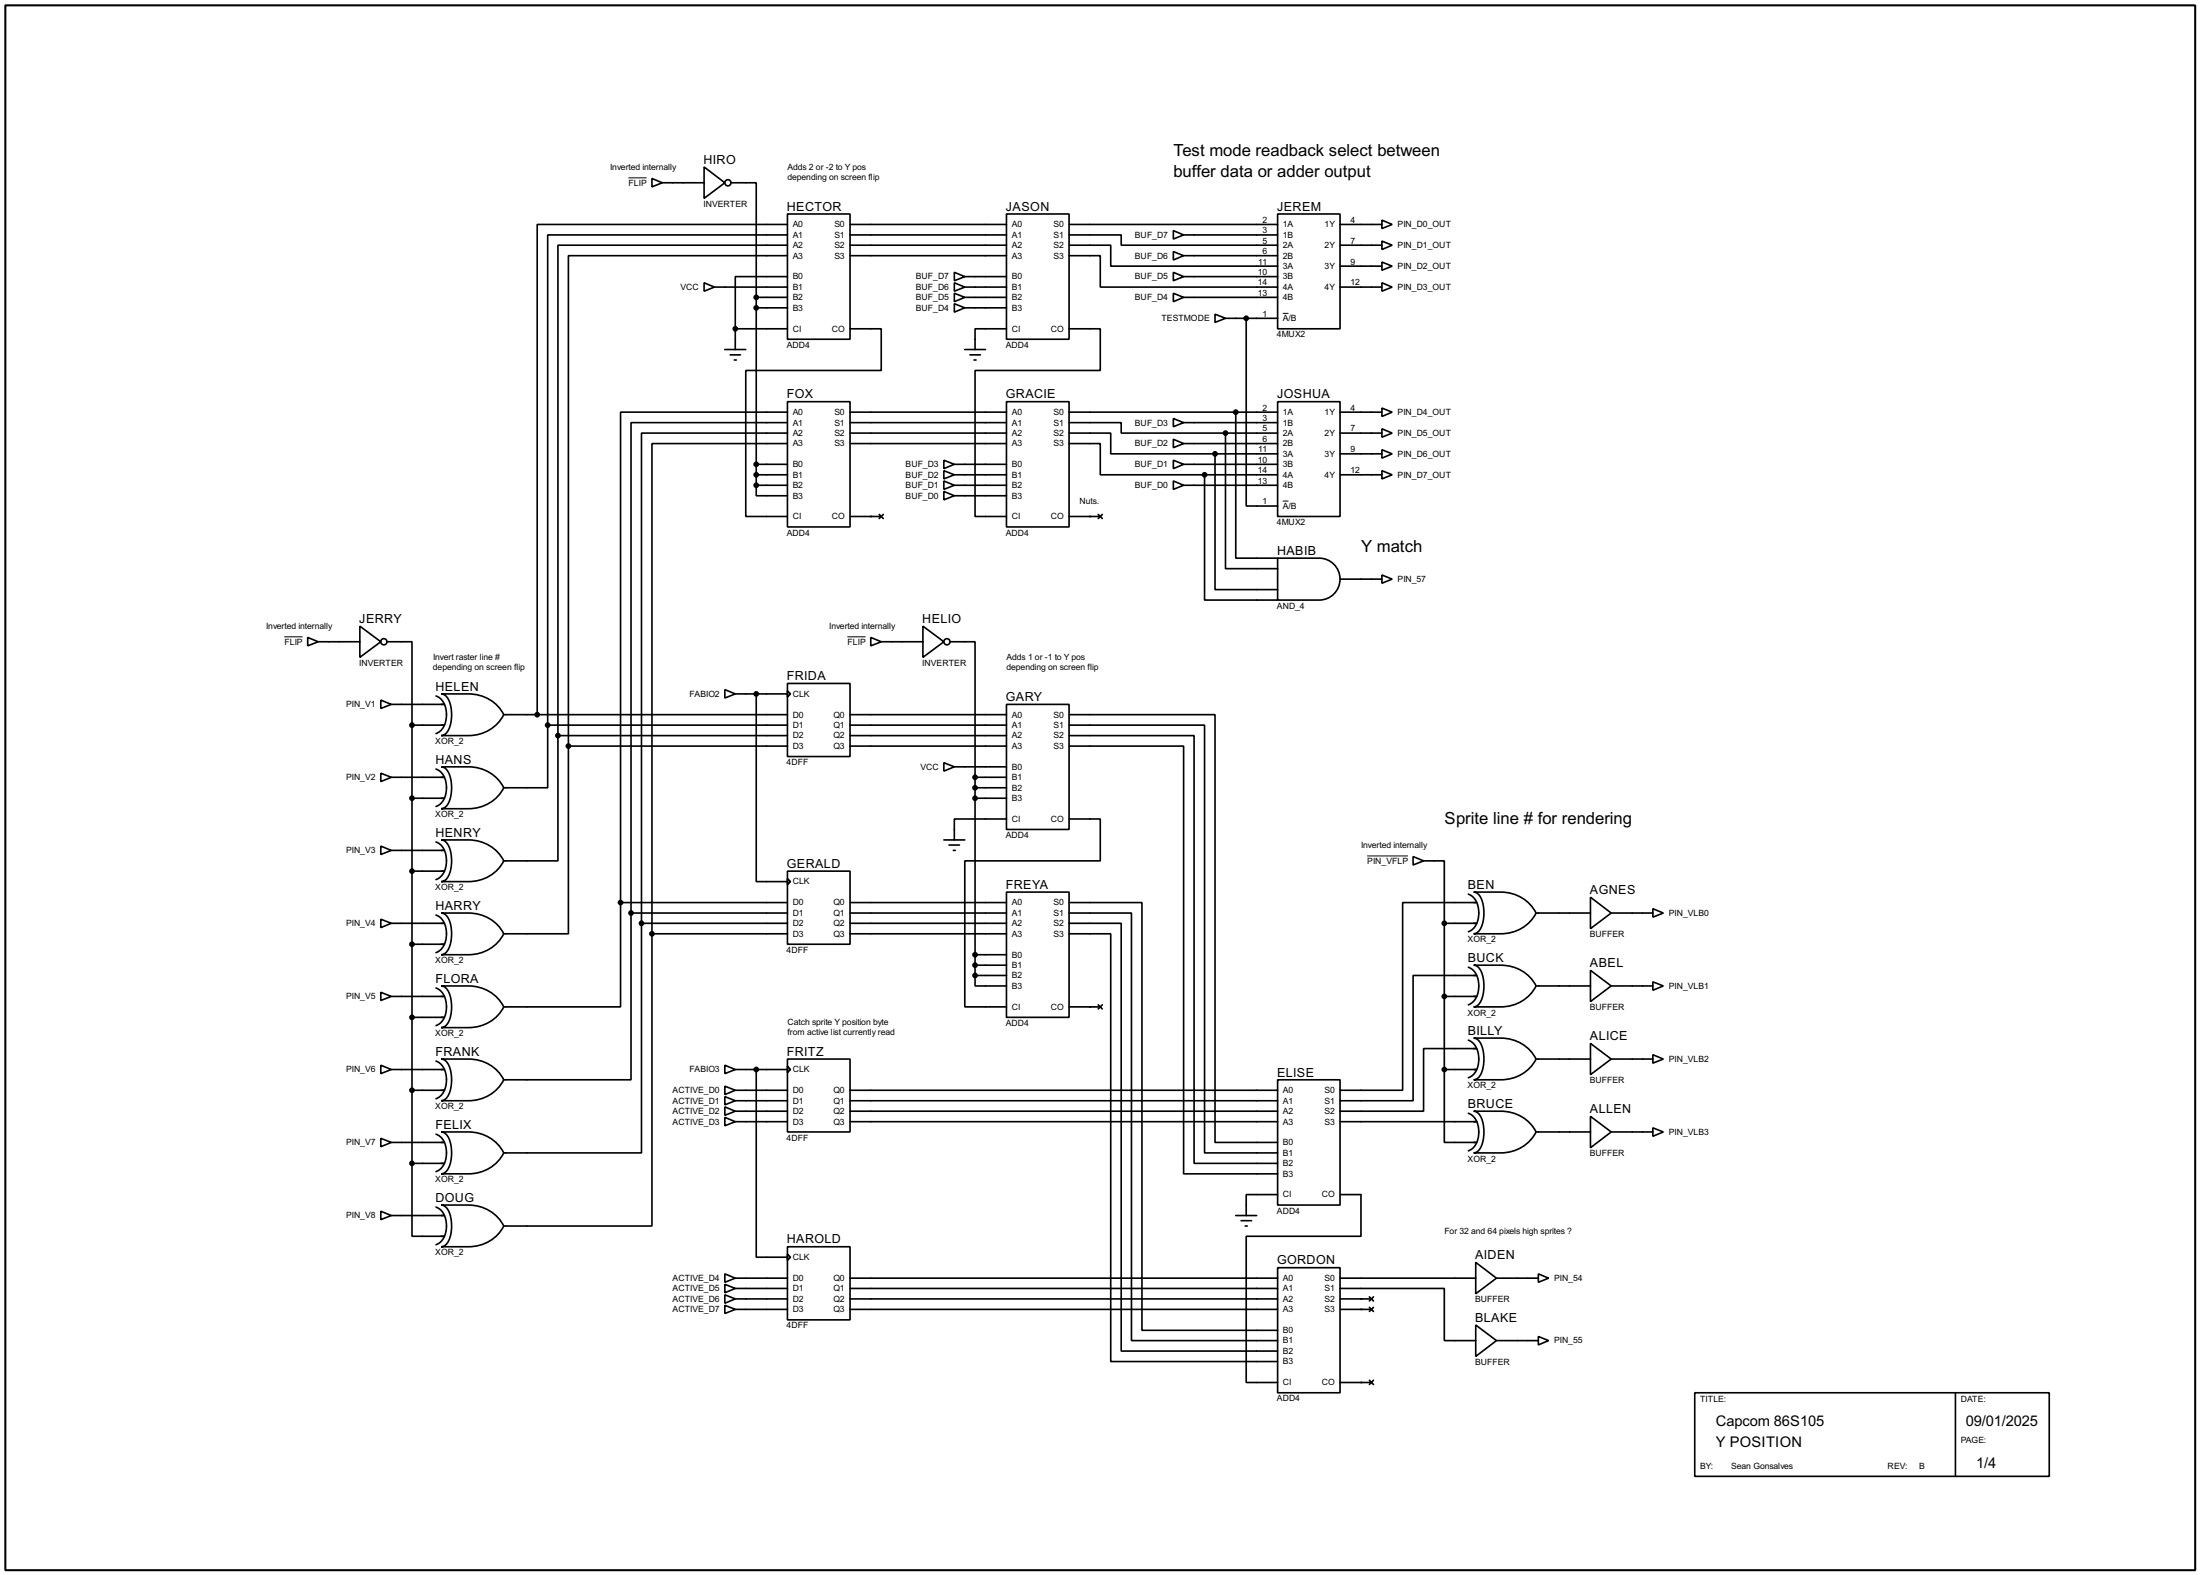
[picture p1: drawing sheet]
<svg xmlns="http://www.w3.org/2000/svg" width="536mm" height="383mm" viewBox="0 0 536 383" stroke-linecap="round" stroke-linejoin="round" font-family="sans-serif">
<path d="M1.3 1.3h533.4v381h-533.4z" fill="none" stroke="#000" stroke-width=".5"/>
<g fill="none" stroke="#000" stroke-width=".4">
<path d="M158.8 43.5l2.5 1-2.5 1zM161.3 44.5h10.2M171.5 40.7l5.1 3.8-5.1 3.8zM178.1 44.5h6.1v27.9M191.8 52.1h15.3v30.5h-15.3zM191.8 54.7h-60.9v119.3M191.8 57.2h-58.4v119.4M191.8 59.7h-55.9v119.4M207.1 54.7h38.1M207.1 57.2h38.1M207.1 59.7h38.1M245.2 52.1h15.2v30.5h-15.2z"/>
<path d="M260.4 57.2h12.7v2.5h38.1M260.4 59.7h10.2v5.1h40.6M260.4 54.7h50.8M285.8 56.2l2.5 1-2.5 1zM288.3 57.2h22.9M311.2 52.1h15.2v28h-15.2zM326.4 54.7h10.2M326.4 59.7h10.2M336.6 53.6l2.5 1.1-2.5 1zM336.6 58.7l2.5 1-2.5 1.1zM171.5 68.9l2.5 1-2.5 1zM174 69.9h17.8"/>
<path d="M184.2 72.4v45.8M184.2 75h7.6M184.2 72.4h7.6M191.8 62.3h-53.3v119.4M191.8 67.4h-12.7v12.7M207.1 62.3h38.1M232.5 66.3l2.5 1.1-2.5 1zM232.5 68.9l2.5 1-2.5 1zM232.5 71.4l2.5 1-2.5 1.1zM232.5 74l2.5 1-2.5 1zM235 69.9h10.2M235 75h10.2"/>
<path d="M235 72.4h10.2M235 67.4h10.2M260.4 62.3h7.6v7.6h43.2M285.8 61.3l2.5 1-2.5 1zM285.8 66.3l2.5 1.1-2.5 1zM285.8 71.4l2.5 1-2.5 1.1zM288.3 72.4h22.9M288.3 62.3h22.9M288.3 67.4h22.9M296 76.5l2.5 1-2.5 1zM298.5 77.5h12.7M303.6 77.5v45.7h7.6"/>
<path d="M326.4 69.9h10.2M326.4 64.8h10.2M336.6 63.8l2.5 1-2.5 1zM336.6 68.9l2.5 1-2.5 1zM176.6 85.1h5.1M177.9 86.4h2.5M178.9 87.7h.5M179.1 80.1v5M179.1 80.1h12.7M191.8 97.8h15.3v30.5h-15.3zM207.1 80.1h7.6v10.1h-33v35.6h10.1M235 85.1h5.1"/>
<path d="M236.3 86.4h2.5M237.3 87.7h.5M245.2 97.8h15.2v30.5h-15.2zM245.2 80.1h-7.7v5M260.4 80.1h7.6v10.1h-30.5v35.6h7.7M311.2 97.8h15.2v28h-15.2zM336.6 99.4l2.5 1-2.5 1zM184.2 118.2v2.5h7.6M184.2 115.6h7.6M184.2 113.1h7.6M184.2 118.2h7.6M191.8 100.4h-40.6v119.4"/>
<path d="M191.8 102.9h-38.1v119.4M191.8 105.5h-35.5v119.3M191.8 108h-33v119.4M207.1 100.4h38.1M207.1 105.5h38.1M207.1 102.9h38.1M207.1 108h38.1M229.9 112.1l2.6 1-2.6 1zM229.9 114.6l2.6 1-2.6 1zM229.9 117.1l2.6 1.1-2.6 1zM229.9 119.7l2.6 1-2.6 1zM232.5 115.6h12.7"/>
<path d="M232.5 113.1h12.7M232.5 118.2h12.7M260.4 102.9h12.7v2.6h25.4M260.4 105.5h10.2v5h25.4M260.4 108h7.6v7.6h25.4M260.4 100.4h50.8M285.8 101.9l2.5 1-2.5 1zM285.8 107l2.5 1-2.5 1zM285.8 112.1l2.5 1-2.5 1zM285.8 117.1l2.5 1.1-2.5 1zM288.3 102.9h22.9M288.3 108h22.9"/>
<path d="M288.3 113.1h22.9M288.3 118.2h22.9M293.4 115.6v30.5h17.8M293.4 115.6h17.8M296 110.5v33.1h15.2M296 110.5h15.2M298.5 105.5v33h12.7M298.5 105.5h12.7M301 100.4v35.5h10.2M326.4 100.4h10.2M326.4 105.5h10.2M326.4 110.5h10.2"/>
<path d="M326.4 115.6h10.2M336.6 104.4l2.5 1.1-2.5 1zM336.6 109.5l2.5 1-2.5 1.1zM336.6 114.6l2.5 1-2.5 1zM207.1 125.8h7.6M214.2 125.3l1 1M215.2 125.3l-1 1M232.5 120.7h12.7M260.4 125.8h7.6M267.5 125.3l1 1M268.5 125.3l-1 1M311.2 135.9h10.2a5.1 5.1 0 0 1 5 5.1 5.1 5.1 0 0 1-5 5.1h-10.2z"/>
<path d="M75 155.2l2.5 1.1-2.5 1zM77.5 156.3h10.2M87.7 152.5l5.1 3.8-5.1 3.8zM94.3 156.3h6.1v20.3M212.1 155.2l2.6 1.1-2.6 1zM214.7 156.3h10.1M224.8 152.5l5.1 3.8-5.1 3.8zM231.4 156.3h6.1v33M326.4 141h10.2M336.6 140l2.5 1-2.5 1zM92.8 170.5l2.5 1-2.5 1zM95.3 171.5h13"/>
<path d="M100.4 176.6v106.7M100.4 176.6h7.9M106.2 169.5a5.1 5.1 0 0 1 2.4 6.1 3.9 3.9 0 0 1-2.4 3M107.5 169h6.6a9.4 9.4 0 0 1 8.6 5 9.5 9.5 0 0 1-8.6 5.1h-6.6a3.2 3.2 0 0 0 2.3-3.1 7.7 7.7 0 0 0-1.3-6.6zM122.7 174h69.1M133.4 176.6v15.2h-10.7M133.4 176.6h58.4M135.9 179.1v30.5h-13.2M135.9 179.1h55.9M176.6 167.9l2.5 1.1-2.5 1zM179.1 169h12.7M184.2 169v45.7h7.6"/>
<path d="M191.8 166.4h15.3v17.8h-15.3zM191.8 168.2l.8 .8-.8 .7zM207.1 176.6h38.1M207.1 174h38.1M207.1 179.1h38.1M245.2 171.5h15.2v30.5h-15.2zM260.4 174h35.6v104.2h15.2M260.4 176.6h33v104.1h17.8M260.4 179.1h30.5v104.2h20.3M92.8 188.3l2.5 1-2.5 1zM95.3 189.3h13M100.4 194.4h7.9"/>
<path d="M106.2 187.3a5.1 5.1 0 0 1 2.4 6.1 3.8 3.8 0 0 1-2.4 3M107.5 186.7h6.6a9.5 9.5 0 0 1 8.6 5.1 9.5 9.5 0 0 1-8.6 5.1h-6.6a3.2 3.2 0 0 0 2.3-3.1 7.8 7.8 0 0 0-1.3-6.7zM138.5 181.7v45.7h-15.8M138.5 181.7h53.3M207.1 181.7h38.1M229.9 185.7l2.6 1-2.6 1.1zM232.5 186.7h12.7M237.5 189.3h7.7M237.5 194.4h7.7M237.5 191.8h7.7M237.5 189.3v48.2M245.2 199.4h-12.7v5.1"/>
<path d="M260.4 181.7h27.9v104.1h22.9M260.4 199.4h7.6v10.2h-33v35.6h10.2M92.8 206l2.5 1.1-2.5 1zM95.3 207.1h13M100.4 212.1h7.9M106.2 205a5.1 5.1 0 0 1 2.4 6.2 3.9 3.9 0 0 1-2.4 3M107.5 204.5h6.6a9.5 9.5 0 0 1 8.6 5.1 9.4 9.4 0 0 1-8.6 5.1h-6.6a3.2 3.2 0 0 0 2.3-3.2 7.8 7.8 0 0 0-1.3-6.6zM151.2 219.8v25.4h-28.5M151.2 219.8h40.6M191.8 212.1h15.3v17.8h-15.3zM191.8 213.9l.8 .8-.8 .7zM207.1 219.8h38.1"/>
<path d="M229.9 204.5h5.1M231.2 205.8h2.5M232.2 207.1h.5M245.2 217.2h15.2v30.5h-15.2zM260.4 219.8h17.8v104.1h33M344.2 208.6l2.6 1-2.6 1zM346.8 209.6h5v15.2M357.7 217.7a5.1 5.1 0 0 1 2.3 6.2 3.9 3.9 0 0 1-2.3 3M359 217.2h6.6a9.5 9.5 0 0 1 8.6 5.1 9.4 9.4 0 0 1-8.6 5.1h-6.6a3.2 3.2 0 0 0 2.3-3.2 7.9 7.9 0 0 0-1.3-6.6zM359.7 219.8h-18v45.7h-15.3M387.4 218.5l5.1 3.8-5.1 3.8zM92.8 223.8l2.5 1-2.5 1.1z"/>
<path d="M95.3 224.8h13M100.4 229.9h7.9M106.2 222.8a5.1 5.1 0 0 1 2.4 6.2 4 4 0 0 1-2.4 3M107.5 222.3h6.6a9.4 9.4 0 0 1 8.6 5.1 9.5 9.5 0 0 1-8.6 5.1h-6.6a3.2 3.2 0 0 0 2.3-3.2 7.7 7.7 0 0 0-1.3-6.6zM153.7 222.3v40.6h-31M153.7 222.3h38.1M156.3 224.8v55.9h-33.6M156.3 224.8h35.5M158.8 227.4v71.1h-36.1M158.8 227.4h33M207.1 222.3h38.1M207.1 224.8h38.1"/>
<path d="M207.1 227.4h38.1M237.5 237.5v2.6h7.7M237.5 232.5h7.7M237.5 235h7.7M237.5 237.5h7.7M260.4 222.3h15.2v104.1h35.6M260.4 224.8h12.7v104.2h38.1M260.4 227.4h10.2v104.1h40.6M351.8 224.8h7.9M351.8 224.8v35.6M357.7 235.5a5.1 5.1 0 0 1 2.3 6.2 4 4 0 0 1-2.3 3M359 235h6.6a9.4 9.4 0 0 1 8.6 5.1 9.5 9.5 0 0 1-8.6 5.1h-6.6a3.2 3.2 0 0 0 2.3-3.2 7.8 7.8 0 0 0-1.3-6.6z"/>
<path d="M359.7 237.5h-15.5v30.5h-17.8M374.2 222.3h13.2M387.4 236.3l5.1 3.8-5.1 3.8zM392.5 222.3h10.1M402.6 221.3l2.6 1-2.6 1zM402.6 239.1l2.6 1-2.6 1zM92.8 241.6l2.5 1-2.5 1zM92.8 259.4l2.5 1-2.5 1zM95.3 242.6h13M100.4 247.7h7.9M106.2 240.6a5.2 5.2 0 0 1 2.4 6.2 3.8 3.8 0 0 1-2.4 2.9M106.2 258.4a5.1 5.1 0 0 1 2.4 6.1 3.9 3.9 0 0 1-2.4 3"/>
<path d="M107.5 240.1h6.6a9.5 9.5 0 0 1 8.6 5.1 9.4 9.4 0 0 1-8.6 5h-6.6a3.1 3.1 0 0 0 2.3-3.1 7.8 7.8 0 0 0-1.3-6.6zM107.5 257.9h6.6a9.4 9.4 0 0 1 8.6 5 9.5 9.5 0 0 1-8.6 5.1h-6.6a3.2 3.2 0 0 0 2.3-3.1 7.7 7.7 0 0 0-1.3-6.6zM176.6 259.4l2.5 1-2.5 1zM191.8 257.9h15.3v17.7h-15.3zM191.8 259.6l.8 .8-.8 .8zM260.4 245.2h7.6M267.5 244.7l1 1M268.5 244.7l-1 1M351.8 242.6h7.9M357.7 253.3a5.2 5.2 0 0 1 2.3 6.2 3.8 3.8 0 0 1-2.3 2.9M359 252.8h6.6a9.5 9.5 0 0 1 8.6 5.1 9.4 9.4 0 0 1-8.6 5h-6.6a3.1 3.1 0 0 0 2.3-3.1 7.9 7.9 0 0 0-1.3-6.6zM359.7 255.3h-12.9v15.3h-20.4"/>
<path d="M374.2 257.9h13.2M374.2 240.1h13.2M387.4 254.1l5.1 3.8-5.1 3.8zM392.5 257.9h10.1M392.5 240.1h10.1M402.6 256.8l2.6 1.1-2.6 1zM92.8 277.2l2.5 1-2.5 1zM95.3 260.4h13M95.3 278.2h13M100.4 265.5h7.9M106.2 276.2a5.1 5.1 0 0 1 2.4 6.1 3.8 3.8 0 0 1-2.4 3M107.5 275.6h6.6a9.5 9.5 0 0 1 8.6 5.1 9.5 9.5 0 0 1-8.6 5.1h-6.6a3.2 3.2 0 0 0 2.3-3.1 7.8 7.8 0 0 0-1.3-6.7z"/>
<path d="M176.6 264.5l2.5 1-2.5 1zM176.6 267l2.5 1-2.5 1zM176.6 269.5l2.5 1.1-2.5 1zM176.6 272.1l2.5 1-2.5 1zM179.1 260.4h12.7M179.1 265.5h12.7M179.1 273.1h12.7M179.1 268h12.7M179.1 270.6h12.7M184.2 260.4v45.7h7.6M207.1 265.5h104.1M207.1 273.1h104.1"/>
<path d="M207.1 268h104.1M207.1 270.6h104.1M311.2 262.9h15.2v30.5h-15.2zM326.4 273.1h33.3M351.8 260.4v17.8h7.9M351.8 260.4h7.9M357.7 271.1a5.1 5.1 0 0 1 2.3 6.1 3.9 3.9 0 0 1-2.3 3M359 270.6h6.6a9.4 9.4 0 0 1 8.6 5 9.5 9.5 0 0 1-8.6 5.1h-6.6a3.2 3.2 0 0 0 2.3-3.1 7.8 7.8 0 0 0-1.3-6.6zM374.2 275.6h13.2M387.4 271.8l5.1 3.8-5.1 3.9zM392.5 275.6h10.1M402.6 274.6l2.6 1-2.6 1.1z"/>
<path d="M92.8 294.9l2.5 1.1-2.5 1zM95.3 296h13M100.4 283.3v17.7h7.9M100.4 283.3h7.9M106.2 293.9a5.1 5.1 0 0 1 2.4 6.2 3.9 3.9 0 0 1-2.4 3M107.5 293.4h6.6a9.5 9.5 0 0 1 8.6 5.1 9.4 9.4 0 0 1-8.6 5.1h-6.6a3.2 3.2 0 0 0 2.3-3.2 7.8 7.8 0 0 0-1.3-6.6zM301 296h5.1M302.3 297.2h2.6M303.3 298.5h.5M311.2 290.9h-7.6v5.1M326.4 290.9h5.1v10.1h-27.9v35.6h7.6M176.6 310.2l2.5 1-2.5 1z"/>
<path d="M176.6 312.7l2.5 1-2.5 1.1zM176.6 315.3l2.5 1-2.5 1zM176.6 317.8l2.5 1-2.5 1zM179.1 311.2h12.7M179.1 313.7h12.7M179.1 316.3h12.7M179.1 318.8h12.7M191.8 303.6h15.3v17.8h-15.3zM191.8 305.4l.8 .7-.8 .8zM207.1 311.2h104.1M207.1 313.7h104.1M207.1 316.3h104.1"/>
<path d="M207.1 318.8h104.1M311.2 308.7h15.2v30.4h-15.2zM326.4 313.7h25.4v12.7h7.7M326.4 311.2h33.1M326.4 316.3h7.7M326.4 318.8h7.7M333.6 315.8l1 1M333.6 318.3l1 1M334.6 315.8l-1 1M334.6 318.3l-1 1M359.5 307.4l5 3.8-5 3.8zM364.5 311.2h10.2"/>
<path d="M374.7 310.2l2.5 1-2.5 1zM326.4 336.6h7.7M333.6 336.1l1 1M334.6 336.1l-1 1M359.5 322.6l5 3.8-5 3.9zM364.5 326.4h10.2M374.7 325.4l2.5 1-2.5 1.1zM412.8 339.1h86.4v20.4h-86.4zM476.3 339.1v20.4"/>
<circle cx="177.3" cy="44.5" r=".75"/>
<circle cx="93.5" cy="156.3" r=".75"/>
<circle cx="230.6" cy="156.3" r=".75"/>
</g>
<g fill="#000">
<circle cx="212.1" cy="125.8" r=".2"/>
<circle cx="265.5" cy="125.8" r=".2"/>
<circle cx="265.5" cy="245.2" r=".2"/>
<circle cx="331.5" cy="316.3" r=".2"/>
<circle cx="331.5" cy="318.8" r=".2"/>
<circle cx="331.5" cy="336.6" r=".2"/>
</g>
<path d="M153.1 43.3h4.4M312.5 76.3h1.4M312.5 122h1.4M69.3 155.1h4.4M206.4 155.1h4.5M333 208.4h10" fill="none" stroke="#000" stroke-width=".24"/>
<g fill="#000" stroke="#000" stroke-width=".4">
<circle cx="184.2" cy="72.4" r=".5"/>
<circle cx="184.2" cy="75" r=".5"/>
<circle cx="303.5" cy="77.5" r=".5"/>
<circle cx="179.1" cy="80.1" r=".5"/>
<circle cx="184.2" cy="118.2" r=".5"/>
<circle cx="184.2" cy="113.1" r=".5"/>
<circle cx="184.2" cy="115.6" r=".5"/>
<circle cx="293.4" cy="115.6" r=".5"/>
<circle cx="295.9" cy="110.5" r=".5"/>
<circle cx="298.5" cy="105.5" r=".5"/>
<circle cx="301" cy="100.4" r=".5"/>
<circle cx="100.3" cy="176.6" r=".5"/>
<circle cx="130.8" cy="174" r=".5"/>
<circle cx="133.4" cy="176.6" r=".5"/>
<circle cx="135.9" cy="179.1" r=".5"/>
<circle cx="184.2" cy="169" r=".5"/>
<circle cx="100.3" cy="194.4" r=".5"/>
<circle cx="138.4" cy="181.7" r=".5"/>
<circle cx="237.5" cy="191.8" r=".5"/>
<circle cx="237.5" cy="194.4" r=".5"/>
<circle cx="237.5" cy="189.3" r=".5"/>
<circle cx="100.3" cy="212.1" r=".5"/>
<circle cx="151.1" cy="219.8" r=".5"/>
<circle cx="100.3" cy="229.9" r=".5"/>
<circle cx="153.7" cy="222.3" r=".5"/>
<circle cx="156.2" cy="224.8" r=".5"/>
<circle cx="158.8" cy="227.4" r=".5"/>
<circle cx="237.5" cy="237.5" r=".5"/>
<circle cx="237.5" cy="235" r=".5"/>
<circle cx="237.5" cy="232.5" r=".5"/>
<circle cx="351.8" cy="224.8" r=".5"/>
<circle cx="100.3" cy="247.7" r=".5"/>
<circle cx="351.8" cy="242.6" r=".5"/>
<circle cx="100.3" cy="265.5" r=".5"/>
<circle cx="184.2" cy="260.4" r=".5"/>
<circle cx="351.8" cy="260.4" r=".5"/>
<circle cx="100.3" cy="283.3" r=".5"/>
</g>
<g font-size="4.6">
<text x="285.9" y="38">Test mode readback select between</text>
<text x="285.8" y="43">buffer data or adder output</text>
<text x="331.6" y="134.5">Y match</text>
<text x="351.9" y="200.6">Sprite line # for rendering</text>
</g>
<g font-size="4">
<text x="417.9" y="347.3">Capcom 86S105</text>
<text x="478.8" y="347.3">09/01/2025</text>
<text x="417.9" y="352.4">Y POSITION</text>
<text x="481.4" y="357.4">1/4</text>
</g>
<g font-size="3.4">
<text x="171.4" y="39.9">HIRO</text>
<text x="191.7" y="51.3">HECTOR</text>
<text x="245" y="51.3">JASON</text>
<text x="311.1" y="51.3">JEREM</text>
<text x="191.7" y="97">FOX</text>
<text x="245" y="97">GRACIE</text>
<text x="311.1" y="97">JOSHUA</text>
<text x="311.1" y="135.1">HABIB</text>
<text x="87.5" y="151.7">JERRY</text>
<text x="224.7" y="151.7">HELIO</text>
<text x="191.7" y="165.6">FRIDA</text>
<text x="106.1" y="168.2">HELEN</text>
<text x="245" y="170.7">GARY</text>
<text x="106.1" y="185.9">HANS</text>
<text x="106.1" y="203.7">HENRY</text>
<text x="191.7" y="211.3">GERALD</text>
<text x="106.1" y="221.5">HARRY</text>
<text x="245" y="216.4">FREYA</text>
<text x="357.5" y="216.4">BEN</text>
<text x="387.3" y="217.7">AGNES</text>
<text x="106.1" y="239.3">FLORA</text>
<text x="357.5" y="234.2">BUCK</text>
<text x="387.3" y="235.5">ABEL</text>
<text x="357.5" y="252">BILLY</text>
<text x="106.1" y="257.1">FRANK</text>
<text x="191.7" y="257.1">FRITZ</text>
<text x="387.3" y="253.3">ALICE</text>
<text x="311.1" y="262.1">ELISE</text>
<text x="357.5" y="269.8">BRUCE</text>
<text x="106.1" y="274.8">FELIX</text>
<text x="387.3" y="271">ALLEN</text>
<text x="106.1" y="292.6">DOUG</text>
<text x="191.7" y="302.8">HAROLD</text>
<text x="311.1" y="307.9">GORDON</text>
<text x="359.3" y="306.6">AIDEN</text>
<text x="359.3" y="321.8">BLAKE</text>
</g>
<g font-size="2.4">
<text x="148.6" y="41.3">Inverted internally</text>
<text x="191.8" y="41.3">Adds 2 or -2 to Y pos</text>
<text x="153.1" y="45.2">FLIP</text>
<text x="191.8" y="43.8">depending on screen flip</text>
<text x="171.3" y="50.4">INVERTER</text>
<text x="193.1" y="55.4">A0</text>
<text x="193.1" y="57.9">A1</text>
<text x="203.2" y="55.4">S0</text>
<text x="203.2" y="57.9">S1</text>
<text x="246.4" y="55.4">A0</text>
<text x="246.4" y="57.9">A1</text>
<text x="256.6" y="55.4">S0</text>
<text x="256.6" y="57.9">S1</text>
<text x="276.4" y="57.9">BUF_D7</text>
<text x="307.5" y="54.3">2</text>
<text x="307.5" y="56.8">3</text>
<text x="307.5" y="59.3">5</text>
<text x="312.5" y="55.4">1A</text>
<text x="312.5" y="57.9">1B</text>
<text x="322.7" y="55.4">1Y</text>
<text x="329" y="54.3">4</text>
<text x="329" y="59.3">7</text>
<text x="340.4" y="55.4">PIN_D0_OUT</text>
<text x="193.1" y="60.4">A2</text>
<text x="193.1" y="62.9">A3</text>
<text x="203.2" y="60.4">S2</text>
<text x="203.2" y="62.9">S3</text>
<text x="246.4" y="60.4">A2</text>
<text x="246.4" y="62.9">A3</text>
<text x="256.6" y="60.4">S2</text>
<text x="256.6" y="62.9">S3</text>
<text x="276.4" y="62.9">BUF_D6</text>
<text x="306.5" y="64.4">11</text>
<text x="307.5" y="61.9">6</text>
<text x="312.5" y="60.4">2A</text>
<text x="312.5" y="62.9">2B</text>
<text x="312.5" y="65.5">3A</text>
<text x="322.7" y="60.4">2Y</text>
<text x="322.7" y="65.5">3Y</text>
<text x="329" y="64.4">9</text>
<text x="340.4" y="60.4">PIN_D1_OUT</text>
<text x="340.4" y="65.5">PIN_D2_OUT</text>
<text x="165.7" y="70.6">VCC</text>
<text x="193.1" y="68.1">B0</text>
<text x="193.1" y="70.6">B1</text>
<text x="223.1" y="68.1">BUF_D7</text>
<text x="223.1" y="70.6">BUF_D6</text>
<text x="246.4" y="68.1">B0</text>
<text x="246.4" y="70.6">B1</text>
<text x="276.4" y="68.1">BUF_D5</text>
<text x="306.4" y="67">10</text>
<text x="306.4" y="69.5">14</text>
<text x="306.4" y="72">13</text>
<text x="312.5" y="68.1">3B</text>
<text x="312.5" y="70.6">4A</text>
<text x="322.7" y="70.6">4Y</text>
<text x="329" y="69.5">12</text>
<text x="340.4" y="70.6">PIN_D3_OUT</text>
<text x="193.1" y="73.1">B2</text>
<text x="193.1" y="75.6">B3</text>
<text x="223.1" y="73.1">BUF_D5</text>
<text x="223.1" y="75.6">BUF_D4</text>
<text x="246.4" y="73.1">B2</text>
<text x="246.4" y="75.6">B3</text>
<text x="276.4" y="73.1">BUF_D4</text>
<text x="307.5" y="77.1">1</text>
<text x="312.5" y="73.1">4B</text>
<text x="193.1" y="80.8">CI</text>
<text x="202.6" y="80.8">CO</text>
<text x="246.4" y="80.8">CI</text>
<text x="255.9" y="80.8">CO</text>
<text x="282.9" y="78.2">TESTMODE</text>
<text x="311" y="82.2">4MUX2</text>
<text x="312.5" y="78.2">A/B</text>
<text x="191.6" y="84.7">ADD4</text>
<text x="245" y="84.7">ADD4</text>
<text x="193.1" y="101">A0</text>
<text x="203.2" y="101">S0</text>
<text x="246.4" y="101">A0</text>
<text x="256.6" y="101">S0</text>
<text x="307.5" y="100">2</text>
<text x="312.5" y="101">1A</text>
<text x="322.7" y="101">1Y</text>
<text x="329" y="100">4</text>
<text x="340.4" y="101">PIN_D4_OUT</text>
<text x="193.1" y="103.6">A1</text>
<text x="193.1" y="106.2">A2</text>
<text x="203.2" y="103.6">S1</text>
<text x="203.2" y="106.2">S2</text>
<text x="246.4" y="103.6">A1</text>
<text x="246.4" y="106.2">A2</text>
<text x="256.6" y="103.6">S1</text>
<text x="256.6" y="106.2">S2</text>
<text x="276.4" y="103.6">BUF_D3</text>
<text x="307.5" y="102.5">3</text>
<text x="307.5" y="105.1">5</text>
<text x="307.5" y="107.6">6</text>
<text x="312.5" y="103.6">1B</text>
<text x="312.5" y="106.2">2A</text>
<text x="322.7" y="106.2">2Y</text>
<text x="329" y="105.1">7</text>
<text x="340.4" y="106.2">PIN_D5_OUT</text>
<text x="193.1" y="108.7">A3</text>
<text x="193.1" y="113.7">B0</text>
<text x="203.2" y="108.7">S3</text>
<text x="220.6" y="113.7">BUF_D3</text>
<text x="246.4" y="108.7">A3</text>
<text x="246.4" y="113.7">B0</text>
<text x="256.6" y="108.7">S3</text>
<text x="276.4" y="108.7">BUF_D2</text>
<text x="276.4" y="113.7">BUF_D1</text>
<text x="306.4" y="112.7">10</text>
<text x="306.5" y="110.1">11</text>
<text x="312.5" y="108.7">2B</text>
<text x="312.5" y="111.2">3A</text>
<text x="312.5" y="113.7">3B</text>
<text x="322.7" y="111.2">3Y</text>
<text x="329" y="110.1">9</text>
<text x="340.4" y="111.2">PIN_D6_OUT</text>
<text x="193.1" y="116.3">B1</text>
<text x="193.1" y="118.9">B2</text>
<text x="220.6" y="116.3">BUF_D2</text>
<text x="220.6" y="118.9">BUF_D1</text>
<text x="246.4" y="116.3">B1</text>
<text x="246.4" y="118.9">B2</text>
<text x="276.4" y="118.9">BUF_D0</text>
<text x="306.4" y="115.2">14</text>
<text x="306.4" y="117.8">13</text>
<text x="312.5" y="116.3">4A</text>
<text x="312.5" y="118.9">4B</text>
<text x="322.7" y="116.3">4Y</text>
<text x="329" y="115.2">12</text>
<text x="340.4" y="116.3">PIN_D7_OUT</text>
<text x="193.1" y="121.4">B3</text>
<text x="220.6" y="121.4">BUF_D0</text>
<text x="246.4" y="121.4">B3</text>
<text x="262.9" y="122.6">Nuts.</text>
<text x="307.5" y="122.8">1</text>
<text x="312.5" y="123.9">A/B</text>
<text x="191.6" y="130.4">ADD4</text>
<text x="193.1" y="126.4">CI</text>
<text x="202.6" y="126.4">CO</text>
<text x="245" y="130.4">ADD4</text>
<text x="246.4" y="126.4">CI</text>
<text x="255.9" y="126.4">CO</text>
<text x="311" y="127.8">4MUX2</text>
<text x="340.4" y="141.7">PIN_57</text>
<text x="311" y="148.2">AND_4</text>
<text x="64.8" y="153.1">Inverted internally</text>
<text x="202" y="153.1">Inverted internally</text>
<text x="69.3" y="157">FLIP</text>
<text x="105.5" y="160.7">Invert raster line #</text>
<text x="206.4" y="157">FLIP</text>
<text x="245.2" y="160.7">Adds 1 or -1 to Y pos</text>
<text x="87.5" y="162.2">INVERTER</text>
<text x="105.5" y="163.2">depending on screen flip</text>
<text x="224.6" y="162.2">INVERTER</text>
<text x="245.2" y="163.2">depending on screen flip</text>
<text x="84.3" y="172.2">PIN_V1</text>
<text x="168" y="169.7">FABIO2</text>
<text x="193.1" y="169.7">CLK</text>
<text x="193.1" y="174.7">D0</text>
<text x="193.1" y="177.3">D1</text>
<text x="193.1" y="179.8">D2</text>
<text x="203" y="174.7">Q0</text>
<text x="203" y="177.3">Q1</text>
<text x="203" y="179.8">Q2</text>
<text x="246.4" y="174.7">A0</text>
<text x="246.4" y="177.3">A1</text>
<text x="246.4" y="179.8">A2</text>
<text x="256.6" y="174.7">S0</text>
<text x="256.6" y="177.3">S1</text>
<text x="256.6" y="179.8">S2</text>
<text x="106" y="181.2">XOR_2</text>
<text x="193.1" y="182.4">D3</text>
<text x="203" y="182.4">Q3</text>
<text x="246.4" y="182.4">A3</text>
<text x="256.6" y="182.4">S3</text>
<text x="84.3" y="190">PIN_V2</text>
<text x="191.6" y="186.3">4DFF</text>
<text x="224.2" y="187.4">VCC</text>
<text x="246.4" y="187.4">B0</text>
<text x="246.4" y="190">B1</text>
<text x="246.4" y="192.5">B2</text>
<text x="246.4" y="195.1">B3</text>
<text x="106" y="199">XOR_2</text>
<text x="246.4" y="200.1">CI</text>
<text x="255.9" y="200.1">CO</text>
<text x="84.3" y="207.8">PIN_V3</text>
<text x="245" y="204.1">ADD4</text>
<text x="331.5" y="206.4">Inverted internally</text>
<text x="193.1" y="215.4">CLK</text>
<text x="333" y="210.3">PIN_VFLP</text>
<text x="106" y="216.8">XOR_2</text>
<text x="193.1" y="220.5">D0</text>
<text x="203" y="220.5">Q0</text>
<text x="246.4" y="220.5">A0</text>
<text x="256.6" y="220.5">S0</text>
<text x="84.3" y="225.5">PIN_V4</text>
<text x="193.1" y="223">D1</text>
<text x="193.1" y="225.5">D2</text>
<text x="203" y="223">Q1</text>
<text x="203" y="225.5">Q2</text>
<text x="246.4" y="223">A1</text>
<text x="246.4" y="225.5">A2</text>
<text x="256.6" y="223">S1</text>
<text x="256.6" y="225.5">S2</text>
<text x="406.5" y="223">PIN_VLB0</text>
<text x="191.6" y="232">4DFF</text>
<text x="193.1" y="228.1">D3</text>
<text x="203" y="228.1">Q3</text>
<text x="246.4" y="228.1">A3</text>
<text x="246.4" y="233.2">B0</text>
<text x="256.6" y="228.1">S3</text>
<text x="357.5" y="229.5">XOR_2</text>
<text x="387.2" y="228.2">BUFFER</text>
<text x="106" y="234.6">XOR_2</text>
<text x="246.4" y="235.7">B1</text>
<text x="246.4" y="238.2">B2</text>
<text x="84.3" y="243.3">PIN_V5</text>
<text x="246.4" y="240.8">B3</text>
<text x="246.4" y="245.9">CI</text>
<text x="255.9" y="245.9">CO</text>
<text x="387.2" y="246">BUFFER</text>
<text x="406.5" y="240.8">PIN_VLB1</text>
<text x="191.8" y="249.6">Catch sprite Y position byte</text>
<text x="245" y="249.8">ADD4</text>
<text x="357.5" y="247.3">XOR_2</text>
<text x="106" y="252.3">XOR_2</text>
<text x="191.8" y="252.1">from active list currently read</text>
<text x="84.3" y="261.1">PIN_V6</text>
<text x="168" y="261.1">FABIO3</text>
<text x="193.1" y="261.1">CLK</text>
<text x="387.2" y="263.8">BUFFER</text>
<text x="406.5" y="258.6">PIN_VLB2</text>
<text x="163.8" y="266.2">ACTIVE_D0</text>
<text x="163.8" y="268.7">ACTIVE_D1</text>
<text x="193.1" y="266.2">D0</text>
<text x="193.1" y="268.7">D1</text>
<text x="203" y="266.2">Q0</text>
<text x="203" y="268.7">Q1</text>
<text x="312.5" y="266.2">A0</text>
<text x="312.5" y="268.7">A1</text>
<text x="322.6" y="266.2">S0</text>
<text x="322.6" y="268.7">S1</text>
<text x="357.5" y="265">XOR_2</text>
<text x="106" y="270.1">XOR_2</text>
<text x="163.8" y="271.3">ACTIVE_D2</text>
<text x="163.8" y="273.8">ACTIVE_D3</text>
<text x="193.1" y="271.3">D2</text>
<text x="193.1" y="273.8">D3</text>
<text x="203" y="271.3">Q2</text>
<text x="203" y="273.8">Q3</text>
<text x="312.5" y="271.3">A2</text>
<text x="312.5" y="273.8">A3</text>
<text x="322.6" y="271.3">S2</text>
<text x="322.6" y="273.8">S3</text>
<text x="84.3" y="278.9">PIN_V7</text>
<text x="191.6" y="277.7">4DFF</text>
<text x="312.5" y="278.9">B0</text>
<text x="312.5" y="281.4">B1</text>
<text x="387.2" y="281.6">BUFFER</text>
<text x="406.5" y="276.3">PIN_VLB3</text>
<text x="106" y="287.9">XOR_2</text>
<text x="312.5" y="284">B2</text>
<text x="312.5" y="286.5">B3</text>
<text x="357.5" y="282.8">XOR_2</text>
<text x="312.5" y="291.6">CI</text>
<text x="322" y="291.6">CO</text>
<text x="84.3" y="296.7">PIN_V8</text>
<text x="311" y="295.5">ADD4</text>
<text x="106" y="305.7">XOR_2</text>
<text x="351.8" y="300.4">For 32 and 64 pixels high sprites ?</text>
<text x="163.8" y="311.9">ACTIVE_D4</text>
<text x="193.1" y="306.8">CLK</text>
<text x="193.1" y="311.9">D0</text>
<text x="203" y="311.9">Q0</text>
<text x="312.5" y="311.9">A0</text>
<text x="322.6" y="311.9">S0</text>
<text x="378.5" y="311.9">PIN_54</text>
<text x="163.8" y="314.4">ACTIVE_D5</text>
<text x="163.8" y="317">ACTIVE_D6</text>
<text x="193.1" y="314.4">D1</text>
<text x="193.1" y="317">D2</text>
<text x="203" y="314.4">Q1</text>
<text x="203" y="317">Q2</text>
<text x="312.5" y="314.4">A1</text>
<text x="312.5" y="317">A2</text>
<text x="322.6" y="314.4">S1</text>
<text x="322.6" y="317">S2</text>
<text x="359.3" y="317.1">BUFFER</text>
<text x="163.8" y="319.5">ACTIVE_D7</text>
<text x="191.6" y="323.5">4DFF</text>
<text x="193.1" y="319.5">D3</text>
<text x="203" y="319.5">Q3</text>
<text x="312.5" y="319.5">A3</text>
<text x="322.6" y="319.5">S3</text>
<text x="312.5" y="324.6">B0</text>
<text x="312.5" y="327.1">B1</text>
<text x="312.5" y="329.7">B2</text>
<text x="378.5" y="327.1">PIN_55</text>
<text x="312.5" y="332.2">B3</text>
<text x="359.3" y="332.4">BUFFER</text>
<text x="311" y="341.2">ADD4</text>
<text x="312.5" y="337.3">CI</text>
<text x="322" y="337.3">CO</text>
<text x="414.1" y="341.3">TITLE:</text>
<text x="477.6" y="341.3">DATE:</text>
<text x="477.6" y="351.4">PAGE:</text>
<text x="414.1" y="357.8">BY:</text>
<text x="421.7" y="357.8">Sean Gonsalves</text>
<text x="459.8" y="357.8">REV:</text>
<text x="467.4" y="357.8">B</text>
</g>
</svg>
